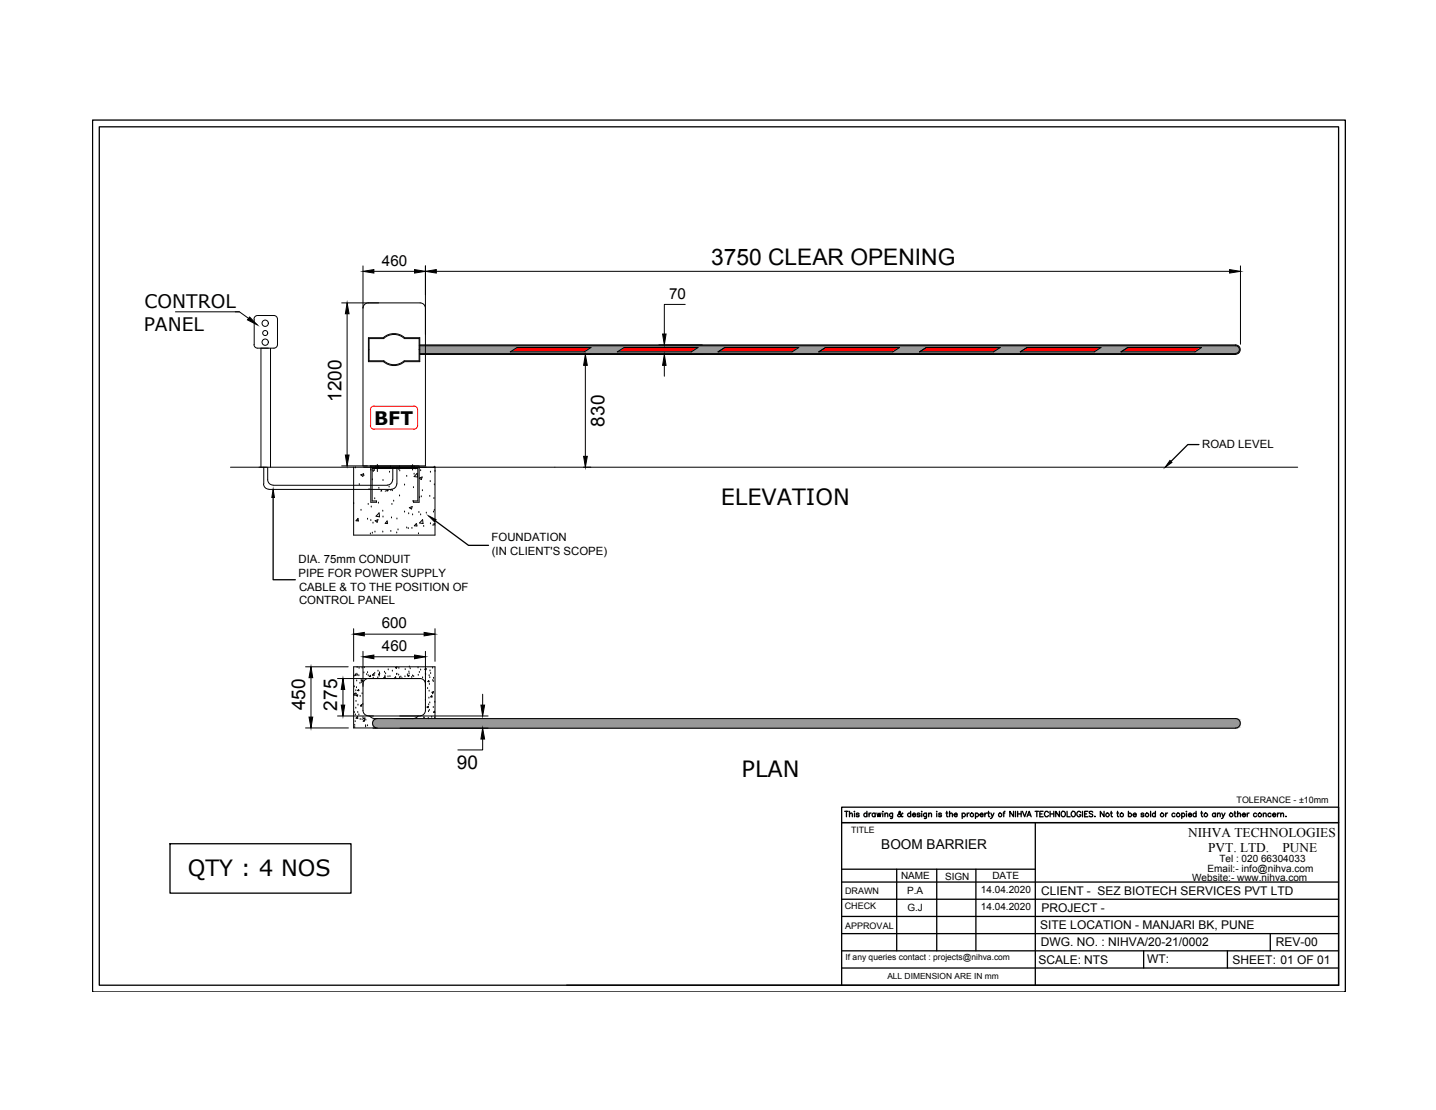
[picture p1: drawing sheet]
<svg xmlns="http://www.w3.org/2000/svg" width="279mm" height="216mm" viewBox="0 0 279 216" stroke-linecap="round" stroke-linejoin="round" font-family="sans-serif">
<!-- layer: 0 -->
<g fill="none" stroke="#000" stroke-width=".19">
<path d="M66.5 58.9h15.3M70.6 51.7v38.9M71.7 58.9a1.04 1.04 0 0 0-1.1 1.1M72.7 52.8h8M81.7 58.9a1.04 1.04 0 0 1 1.1 1.1M82.8 51.7v8.1M82.8 60v30.6h-16.3M84.9 52.8h154.3M133.3 59.2h-4v5.8M241.4 51.7v15.3M34.1 60.6h12.5M45.8 60.6h.8l1.8 1.3"/>
<path d="M49.4 67a.7 .7 0 0 0 .7 .7M49.5 62.1v4.9M50.1 61.4a.7 .7 0 0 0-.7 .7M50.1 61.4h3.2a.7 .7 0 0 1 .7 .7v4.9a.7 .7 0 0 1-.7 .7h-3.2M50.8 67.7v23.2M52.6 67.8v23.1M67.5 61v27.5M74.6 65.7a3.1 3.1 0 0 1 4.1 0h3v4.6h-3a3.1 3.1 0 0 1-4.1 0M74.6 65.7h-2.9v4.6h2.9M74.7 65.8a2.94 2.94 0 0 1 3.9 0M74.7 65.9h-2.9v4.3h2.9M78.7 65.9h2.8v4.3h-2.9a2.94 2.94 0 0 1-3.9 0"/>
<path d="M81.7 67.1h158.7M81.7 67.3h158.7M81.7 68.9h158.7M81.7 68.8h158.7M99.3 68.4l1.3-.8h14.4l-1.3 .8zM113.9 71.1v17.7M120.1 68.4l1.3-.8h14.4l-1.3 .8zM129.3 71.1v2.1M139.7 68.4l1.3-.8h14.4l-1.3 .8zM159.3 68.4l1.3-.8h14.4l-1.3 .8zM178.9 68.4l1.3-.8h14.4l-1.3 .8zM198.5 68.4l1.3-.8h14.4l-1.3 .8z"/>
<path d="M218.1 68.4l1.3-.8h14.4l-1.3 .8zM240.4 67.3a.74 .74 0 0 1 .7 .7 .74 .74 0 0 1-.7 .7M240.4 67.1a.91 .91 0 0 1 .9 .9 .91 .91 0 0 1-.9 .9M44.8 90.9h207.7M51.3 94.1a1.04 1.04 0 0 0 1 1.1M51.3 90.9v3.2M52.1 90.9v2.4M52.1 93.3a1.04 1.04 0 0 0 1 1M52.3 95.2h23.9M68.8 97.9h.1M68.8 90.9v13.2h15.8v-13.2M69.1 91h.1"/>
<path d="M69.9 94.3h.1M70.2 92.4l.6-.3-.2 .6zM70.2 99.3h.1M70.8 92.5h.1M71.6 98.1h.1M71.8 95.2h.1M72.2 91.3v.1M72.2 90.6v7.1h1.1v-.3h-.9v-6.3h8.9v6.3h-.9v.3h1.1v-7.1M72.2 98.6h.1M72.4 93.3h.1M72.6 91.7h.1M72.8 91.1v.4l-.4-.1"/>
<path d="M72.9 97h.1M73.1 90.6v.5M73.4 91.2h.1M73.4 90.3v1.4M73.6 97.9h.1M73.7 90.6v.5M73.7 95h.1M73.8 99.8v.7l-.6-.1zM74.1 95.5l.1-.1 .1 .1M74.5 99.4h.1M74.5 93.5h.1M74.9 95.5l.6-.1-.1 .1"/>
<path d="M75.7 94.7h.1M75.8 91.8h.1M76 90.6v.5M76 95.4h.1M76.3 98.1h.1M76.3 95.4h.1M76.4 93.3a1.04 1.04 0 0 1-1.1 1l-22.2 .1M76.4 90.9v2.4M76.6 97.5h.1M77.2 94.1a1.04 1.04 0 0 1-1 1.1M77.2 90.9v3.2M77.6 91.3h.1"/>
<path d="M77.7 96.5h.1M77.7 90.6v.5M77.8 91.6h.1M78.7 94.3h.1M78.7 99.6h.1M79.1 92.7h.1M79.5 99.9h.1M79.6 98.7l.6-.2-.1 .5zM80 90.6v.5M80.3 90.4v1M80.4 97.5h.1M80.4 94.9h.1"/>
<path d="M80.6 92.2h.1M80.6 90.6v.5M80.8 91.2h.1M81.2 92.1l.1 .7-.7-.1zM81.5 99.7h.1M81.6 93l.5-.2-.1 .5zM81.6 96.8h.1M81.8 91.6h.1M82 96.6h.1M82.2 95.4h.1M82.9 99.8h.1M83.6 96.5h.1"/>
<path d="M83.7 93.7h.1M83.7 91.8h.1M84.3 99.6h.1M84.4 97h.1M84.5 94.3h.1M84.5 99.3h.1M84.6 90.9h.1M84.6 91.7h.1M69.5 101.2h.1M69.7 100.8v.5h-.4zM71.5 101h.1M72.1 103.9h.1"/>
<path d="M72.2 101.2h.1M72.4 103.7h.1M72.6 101.8h.1M73 103.5h.1M73 101.3l.5-.2-.1 .5zM74.5 103.5h.1M74.5 100.6h.1M75.3 101.3l.1 .5h-.5zM76 103.4h.1M76.2 100.7h.1M77.2 103.7h.1M77.2 101h.1"/>
<path d="M77.4 103.1h.1M79.1 102.7h.1M79.4 102.8h.1M80.2 102.8h.1M80.3 100.1h.1M81 101.8l-.4 .5h.5l-.1-.5M81.4 103.8h.1M81.8 100.1h.1M82.2 101.1l.1 .7-.7-.1zM82.4 102.4h.1M83.7 101.9h.1M84.3 102.2h.1"/>
<path d="M84.6 101.8l-.2 .1 .2 .2M59.5 129.7h8.2M60.5 131.8v7.7M65.7 132h5.6M65.7 139.3h29.3M66.7 134.1v3M68.8 122.3v6.3M68.8 135.1l.3-.2v.3h-.3M68.8 131.6h.1M68.9 133.6h.1M68.9 138.6h.1M69.1 139.1h.1"/>
<path d="M69.2 137.7h.1M69.2 134.4h.1M69.2 134.9h.1M69.2 131.1l.1 .2h-.3zM69.3 136.4h.1M69.3 135.1h.1M69.3 135.3l.3-.1-.1 .2zM69.4 133.8h.1M69.4 132.4h.1M69.4 131.1h.1M69.5 129.8h.1M69.5 131.3h.1"/>
<path d="M69.6 139.3v.4h-.3zM69.6 138.6h.1M69.7 137.1h.1M69.8 134.1v.3l-.2-.1zM69.8 131.4h.1M69.8 139.1h.1M69.9 130h.1M70 132.9h.1M70.1 139.9h.1M70.1 135.5h.1M70.3 132.8h.1M70.3 132.3h.1"/>
<path d="M70.3 137.3h.1M70.3 132.4l.3-.1-.1 .2zM70.3 137.1l.1 .2h-.3zM70.5 129.9h.1M70.5 134.9h.1M70.5 140h.1M70.6 137h.1M70.6 139.6h.1M70.6 126.7v11.5a1.04 1.04 0 0 0 1.1 1M70.7 139.8l.3-.2-.1 .3zM70.8 130.9h.1M70.9 129.9h.1"/>
<path d="M70.9 123.3h11.6M71.3 131.2h.1M71.5 130.8h.1M71.6 131.4h.1M71.7 132a1.04 1.04 0 0 0-1.1 1M71.7 132h10.1M71.9 139.2a1.38 1.38 0 0 0 1.1 .6h167.4M72.1 131.3v.3h-.2zM72.4 131.3l.3-.3 .1 .3zM72.6 131.9h.1M72.7 127.7h8M72.9 131h.1"/>
<path d="M73.4 139.8a.91 .91 0 0 0-.9 .9 .91 .91 0 0 0 .9 .9M73.5 131.9h.1M73.5 130.5h.1M73.6 131.1l.3-.1-.1 .3zM73.8 131.5h.1M73.8 130.9h.1M74.8 130.8h.1M74.9 131.5h.1M74.9 131.6v.3l-.2-.1zM75 131h.1M75.5 131.6h.1M75.5 130.3h.1"/>
<path d="M75.9 131.6h.1M76.3 130.5h.1M76.7 132l.3-.4v.4M76.9 129.9l.3-.2-.1 .3zM77.1 131.2h.1M77.2 131.1h.1M77.6 131.3h.1M77.6 130h.1M77.6 132l.1-.1 .1 .1M77.8 131.8h.1M78 131.7h.1M78.2 132h.1"/>
<path d="M78.8 131.6h.1M78.8 130.2h.1M79.3 131.3h.1M79.3 131.4l.3-.1-.1 .3zM79.6 130.7h.1M79.6 131h.1M79.6 129.7h.1M79.8 130.1h.1M80.1 131.8h.1M80.3 131.5h.1M80.5 131.6h.1M81.3 129.9h.1"/>
<path d="M81.4 139.2a1.38 1.38 0 0 1-1.2 .6M81.4 131.3h.1M81.6 130.8h.1M81.7 132a1.04 1.04 0 0 1 1.1 1M81.8 130.3h.1M82.2 131.9h.1M82.5 139.6h.1M82.5 139.7h.1M82.6 130.2l.3-.1v.2zM82.7 132.6h.1M82.8 131.1h.1M82.8 136.2h.1"/>
<path d="M82.8 126.7v11.5a1.04 1.04 0 0 1-1.1 1M82.8 131.2h.1M83.1 137.5l.3-.1-.1 .3zM83.2 133.9h.1M83.3 137.6h.1M83.3 139.7h.1M83.4 138.4h.1M83.4 137.1h.1M83.4 132.4l.1 .2h-.3zM83.5 135.8h.1M83.5 134.4h.1M83.5 131.4h.1"/>
<path d="M83.5 133.1h.1M83.5 138.2h.1M83.6 131.8h.1M83.6 136.7h.1M83.7 130.5h.1M83.8 131h.1M84 135.3v.3l-.2-.1zM84 139.5h.1M84 135.5h.1M84 134.6l.3-.1v.3zM84.2 129.9h.1M84.2 134.9h.1"/>
<path d="M84.2 132.4h.1M84.3 132.6h.1M84.3 137.6h.1M84.3 131.9h.1M84.5 138.3l.1 .2h-.3zM84.6 136.6h.1M84.6 139.7h.1M84.6 139.8v-10.1h-15.8v11.9h4.3M84.6 122.3v6.3M93.9 135v2.1M240.4 139.8a.91 .91 0 0 1 .9 .9 .91 .91 0 0 1-.9 .9M59.5 141.6h8.3"/>
<path d="M69 141.5h.1M69 141.1h.1M69.1 140.4h.1M70.9 140.1v.2h-.2zM71.1 141.4h.1M71.1 141.2h.1M71.2 140.1h.1M71.5 141.2h.1M72.6 141.6h167.8M93.9 143.7v2.2h-4.8"/>
<circle cx="51.6" cy="64.8" r=".49"/>
<circle cx="51.6" cy="66.6" r=".61"/>
<circle cx="51.6" cy="62.9" r=".61"/>
</g>
<g fill="#f00" stroke="#f00" stroke-width=".19">
<path d="M219.4 67.6l13.1 .8 1.3-.8zM218.1 68.4l1.3-.8 13.1 .8z"/>
<path d="M199.8 67.6l13.1 .8 1.3-.8zM198.5 68.4l1.3-.8 13.1 .8z"/>
<path d="M180.2 67.6l13.1 .8 1.3-.8zM178.9 68.4l1.3-.8 13.1 .8z"/>
<path d="M160.6 67.6l13.1 .8 1.3-.8zM159.3 68.4l1.3-.8 13.1 .8z"/>
<path d="M141 67.6l13.1 .8 1.3-.8zM139.7 68.4l1.3-.8 13.1 .8z"/>
<path d="M121.4 67.6l13.1 .8 1.3-.8zM120.1 68.4l1.3-.8 13.1 .8z"/>
<path d="M100.6 67.6l13.1 .8 1.3-.8zM99.3 68.4l1.3-.8 13.1 .8z"/>
</g>
<g fill="#989898" stroke="#989898" stroke-width=".19">
<path d="M82.8 67.3h157.8zM82.8 67.3h157.8z"/>
<path d="M82.8 67.3h157.9zM82.8 67.3h157.9z"/>
<path d="M82.8 67.3l158 .1zM82.8 67.3l158 .1z"/>
<path d="M82.8 67.4l158.1 .1zM82.8 67.4l158.1 .1z"/>
<path d="M82.8 67.5h158.2zM82.8 67.5h158.2z"/>
<path d="M82.8 67.5l158.3 .1zM82.8 67.5l158.3 .1z"/>
<path d="M233.8 67.6l7.3 .1zM233.8 67.6l7.3 .1h-7.4z"/>
<path d="M233.7 67.7l7.4 .1v-.1zM233.5 67.8l.2-.1 7.4 .1z"/>
<path d="M233.5 67.8l7.7 .1-.1-.1zM233.3 67.9l.2-.1 7.7 .1z"/>
<path d="M233.3 67.9l7.9 .2v-.2zM233.1 68.1l.2-.2 7.9 .2z"/>
<path d="M233.1 68.1l8 .1 .1-.1zM232.8 68.2l.3-.1 8 .1z"/>
<path d="M232.8 68.2l8.3 .2v-.2zM232.6 68.4l.2-.2 8.3 .2z"/>
<path d="M232.6 68.4h8.5zM232.5 68.4h8.5z"/>
<path d="M214.2 67.6l3.9 .8 1.3-.8zM212.9 68.4l1.3-.8 3.9 .8z"/>
<path d="M194.6 67.6l3.9 .8 1.3-.8zM193.3 68.4l1.3-.8 3.9 .8z"/>
<path d="M175 67.6l3.9 .8 1.3-.8zM173.7 68.4l1.3-.8 3.9 .8z"/>
<path d="M155.4 67.6l3.9 .8 1.3-.8zM154.1 68.4l1.3-.8 3.9 .8z"/>
<path d="M135.8 67.6l3.9 .8 1.3-.8zM134.5 68.4l1.3-.8 3.9 .8z"/>
<path d="M115 67.6l5.1 .8 1.3-.8zM113.7 68.4l1.3-.8 5.1 .8z"/>
<path d="M82.8 67.6l16.5 .8 1.3-.8zM82.8 67.6l16.5 .8h-16.5z"/>
<path d="M82.8 68.4l158.2 .1zM82.8 68.4l158.2 .1z"/>
<path d="M82.8 68.5h158.2zM82.8 68.5l158.1 .1z"/>
<path d="M82.8 68.6h158.1zM82.8 68.6l158 .1z"/>
<path d="M82.8 68.7h158zM82.8 68.7h157.9z"/>
<path d="M82.8 68.7h157.9zM82.8 68.7l157.8 .1z"/>
<path d="M82.8 68.8h157.6zM82.8 68.8h157.8z"/>
<path d="M81.7 67.3l1.1 .7v-.7zM81.7 67.3l1.1 .7h-1.1z"/>
<path d="M81.7 68l1.1 .8v-.8zM81.7 68l1.1 .8h-1.1z"/>
<path d="M73.4 139.8h167.2zM73.3 139.8h167.3z"/>
<path d="M73.3 139.8l167.5 .1zM73.1 139.9h167.7z"/>
<path d="M73.1 139.9h167.8zM73 139.9h167.9z"/>
<path d="M73 139.9l168.1 .1zM72.8 140h168.3z"/>
<path d="M72.8 140l168.3 .2v-.2zM72.8 140l168.3 .2h-168.4z"/>
<path d="M72.7 140.2l168.5 .1-.1-.1zM72.7 140.2l168.5 .1h-168.6z"/>
<path d="M72.6 140.3l168.7 .1-.1-.1zM72.6 140.3l168.7 .1h-168.8z"/>
<path d="M72.5 140.4l168.9 .2-.1-.2zM72.5 140.4l168.9 .2h-168.9z"/>
<path d="M72.5 140.6l168.9 .2v-.2zM72.5 140.6l168.9 .2h-168.9z"/>
<path d="M72.5 140.8l168.8 .2 .1-.2zM72.5 140.8l168.8 .2h-168.8z"/>
<path d="M72.5 141l168.7 .1 .1-.1zM72.5 141l168.7 .1h-168.6z"/>
<path d="M72.6 141.1l168.5 .2 .1-.2zM72.6 141.1l168.5 .2h-168.4z"/>
<path d="M72.7 141.3h168.4zM72.7 141.3l168.4 .1z"/>
<path d="M72.8 141.4l168.1 .1 .2-.1zM72.8 141.4l168.1 .1h-167.9z"/>
<path d="M73 141.5h167.9zM73 141.5l167.8 .1z"/>
<path d="M73.1 141.6h167.7zM73.1 141.6h167.5z"/>
<path d="M73.3 141.6h167.3zM73.3 141.6h167.1z"/>
</g>
<g fill="#000" stroke="#000" stroke-width=".19">
<path d="M70.6 52.8l2.1-.4v.7zM80.7 52.4l2.1 .4-2.1 .3zM82.8 52.8l2.1-.4v.7zM239.2 52.4l2.2 .4-2.2 .3zM48.6 61.7l1.5 1.5-2-1zM67.5 58.9l.4 2.1h-.7zM113.9 68.9l.4 2.2h-.7zM129.3 68.9l.3 2.2h-.7zM128.9 65h.7l-.3 2.1zM53.1 95.2l.3 1.6h-.5zM67.2 88.5h.7l-.4 2.1zM113.6 88.8h.7l-.4 2.1z"/>
<path d="M227.6 89.6l.4 .3-1.3 1zM83.4 100.4l1.5 .7-.3 .4zM60.1 139.5h.7l-.3 2.1zM60.5 129.7l.3 2.1h-.7zM66.4 137.1h.7l-.4 2.2zM66.7 132l.4 2.1h-.7zM68.8 123.3l2.1-.3v.7zM70.6 127.7l2.1-.3v.7zM80.7 127.4l2.1 .3-2.1 .4zM82.5 123l2.1 .3-2.1 .4zM93.6 137.1h.7l-.4 2.2zM93.9 141.6l.4 2.1h-.7z"/>
</g>
<path d="M72.8 79a.7 .7 0 0 0-.7 .7v3.1a.63 .63 0 0 0 .7 .7h7.8a.7 .7 0 0 0 .7-.7v-3.1a.7 .7 0 0 0-.7-.7M72.8 79h7.8" fill="none" stroke="#f00" stroke-width=".19"/>
<g fill="none" stroke="#000" stroke-width=".25">
<path d="M18 23.4h243.8v169.5h-243.8zM19.3 24.7h241.1v166.9h-241.1zM53.1 96.8v16h4.4M233.3 86.5h-2.2l-3.2 3.2M84.7 101.3l6.5 4.8h3.9M164.4 157.8h.6M164.7 157.8v1.1M165.3 158.4l.4-.3 .1 .8M165.3 157.8v1.1M166.3 157.8v.1zM166.3 158.2v.7M167.1 158.3l-.2-.2-.3 .2 .5 .3v.2h-.5v-.1"/>
<path d="M168.7 158.3a.33 .33 0 0 0-.5 0 .33 .33 0 0 0 0 .4 .33 .33 0 0 0 .5 0M168.7 157.8v1.1M169.1 158.1v.8M169.5 158.1h-.2l-.2 .4M170.3 158.3a.33 .33 0 0 0-.5 0 .33 .33 0 0 0 0 .4 .33 .33 0 0 0 .5 0M170.3 158.1v.8M170.6 158.1l.2 .8 .2-.8 .2 .8 .2-.8M171.8 157.8v.1zM171.8 158.2v.7M172.2 158.4l.2-.3 .3 .1v.7M172.2 158.1v.8M173.7 158.1l-.1 1-.4 .1"/>
<path d="M173.7 158.3a.33 .33 0 0 0-.5 0 .33 .33 0 0 0 0 .4 .33 .33 0 0 0 .5 0M175.7 158.3l-.1-.2a.71 .71 0 0 1-.8 .7l-.2-.2 .6-.5-.1-.3-.2 .2 .1 .2 .4 .6h.3M177.2 158.3a.33 .33 0 0 0-.5 0 .33 .33 0 0 0 0 .4 .33 .33 0 0 0 .5 0M177.2 157.8v1.1M177.5 158.5h.7l-.1-.2a.34 .34 0 0 0-.5 0 .34 .34 0 0 0 .1 .5 .34 .34 0 0 0 .5-.1M179 158.3l-.2-.2-.4 .2 .6 .3v.2l-.4 .1-.2-.2M179.3 157.8v.1zM179.3 158.2v.7M180.3 158.1l-.1 1-.4 .1M180.3 158.3a.33 .33 0 0 0-.5 0 .33 .33 0 0 0 0 .4 .33 .33 0 0 0 .5 0M180.7 158.4l.2-.3 .3 .1v.7M180.7 158.1v.8"/>
<path d="M182.3 157.8v.1zM182.3 158.2v.7M183.2 158.3l-.2-.2-.4 .2 .6 .4-.1 .1-.3 .1-.2-.2M184 158.1h.4M184.2 157.8v.9v.1l.3 .1M184.8 158.4l.2-.3 .3 .1v.7M184.8 157.8v1.1M185.6 158.5h.6v-.2a.33 .33 0 0 0-.5 0 .33 .33 0 0 0 .1 .5 .33 .33 0 0 0 .4-.1M187.2 158.3a.35 .35 0 0 1 .5-.1 .35 .35 0 0 1 0 .6 .35 .35 0 0 1-.5-.1M187.2 158.1v1.1M188.2 158.1v.8M188.6 158.1l-.3 .1-.1 .3"/>
<path d="M189.8 158.3a.33 .33 0 0 1 .5 0 .33 .33 0 0 1 0 .4 .33 .33 0 0 1-.5 0M189.8 158.1v1.1M190.7 158.5h.6l-.1-.2a.33 .33 0 0 0-.4 0 .33 .33 0 0 0 0 .5 .33 .33 0 0 0 .5-.1M191.6 158.1v.8M192 158.1h-.1l-.3 .4M192.2 158.1h.3M192.3 157.8v.9l.1 .1 .2 .1M192.8 158.1l.3 .8 .3-.8M193.1 158.9l-.4 .3M195.2 158.1h.3M195.6 157.8l-.3 .2v.9M197.2 157.8v1.1l-.7-1.1v1.1"/>
<path d="M197.6 157.8v1.1M198 157.8v1.1M198 158.3h.7M198.7 157.8v1.1M198.9 157.8l.5 1.1 .3-1.1M199.8 158.9l.5-1.1 .3 1.1M200 158.5h.5M201.4 157.8h.7M201.7 157.8v1.1M202.3 158.3h.4M203 157.8h-.7v1.1h.7M204 158.1a.39 .39 0 0 0-.5-.3 .39 .39 0 0 0-.3 .4v.3a.39 .39 0 0 0 .3 .4 .39 .39 0 0 0 .5-.3"/>
<path d="M204.3 158.3h.7M204.3 157.8v1.1M205 157.8v1.1M206.1 157.8v1.1l-.7-1.1v1.1M206.6 158l.1-.2a.5 .5 0 0 1 .6 .5 .5 .5 0 0 1-.6 .5l-.2-.3zM207.6 157.8v1.1h.6M208.6 157.8a.5 .5 0 0 1 .6 .5 .5 .5 0 0 1-.6 .5l-.2-.3zM210.3 158.1a.39 .39 0 0 0-.5-.3 .39 .39 0 0 0-.3 .4v.3a.38 .38 0 0 0 .4 .4 .38 .38 0 0 0 .4-.4h-.3M210.6 157.8v1.1M211 158.3h.4M211.7 157.8h-.7v1.1h.7M212.6 158l-.2-.2-.5 .2 .1 .2 .5 .2v.4l-.3 .1-.3-.2"/>
<path d="M213 158.8h.1M214.8 157.8v1.1l-.7-1.1v1.1M216.1 158.1h.3M216.2 157.8v.9l.1 .1 .2 .1M217.3 158.1h.3M217.4 157.8v.9l.1 .1 .2 .1M219.6 158.3a.35 .35 0 0 1 .5-.1 .35 .35 0 0 1 0 .6 .35 .35 0 0 1-.5-.1M219.6 157.8v1.1M220.5 158.5h.6l-.1-.2a.33 .33 0 0 0-.4 0 .33 .33 0 0 0 0 .5 .33 .33 0 0 0 .5-.1M222.6 158.3l-.3-.2-.3 .2 .5 .3v.2h-.4l-.1-.1M223.9 157.8v1.1M224.8 158.3a.33 .33 0 0 0-.5 0 .33 .33 0 0 0 0 .4 .33 .33 0 0 0 .5 0"/>
<path d="M224.8 157.8v1.1M226.8 158.1v.8M227.2 158.1l-.3 .1-.1 .3M228.6 158.3a.33 .33 0 0 0-.5 0 .33 .33 0 0 0 0 .4 .33 .33 0 0 0 .5 0M229.9 158.3a.33 .33 0 0 1 .5 0 .33 .33 0 0 1 0 .4 .33 .33 0 0 1-.5 0M229.9 158.1v1.1M230.9 157.8v.1zM230.9 158.2v.7M231.2 158.5h.6v-.2a.33 .33 0 0 0-.5 0 .33 .33 0 0 0 .1 .5 .33 .33 0 0 0 .4-.1M232.7 158.3a.33 .33 0 0 0-.5 0 .33 .33 0 0 0 0 .4 .33 .33 0 0 0 .5 0M232.7 157.8v1.1M233.7 158.1h.3"/>
<path d="M233.8 157.8v.9l.2 .2M236.5 158.3a.33 .33 0 0 0-.5 0 .33 .33 0 0 0 0 .4 .33 .33 0 0 0 .5 0M236.5 158.1v.8M236.9 158.4l.4-.3 .1 .8M236.9 158.1v.8M237.7 158.1l.3 .8 .4-.8M238 158.9l-.3 .3M240.1 158.1h.4M240.3 157.8v.9v.1l.2 .1M240.8 158.4l.4-.3 .2 .8M240.8 157.8v1.1M241.7 158.5h.6l-.1-.2a.34 .34 0 0 0-.4 0 .34 .34 0 0 0 .1 .5 .34 .34 0 0 0 .4-.1"/>
<path d="M242.7 158.1v.8M243 158.1l-.2 .1-.1 .3M244.5 158.3a.33 .33 0 0 0-.5 0 .33 .33 0 0 0 0 .4 .33 .33 0 0 0 .5 0M245.8 158.4l.3-.3 .2 .1 .1 .7M245.8 158.1v.8M247.3 158.3a.33 .33 0 0 0-.5 0 .33 .33 0 0 0 0 .4 .33 .33 0 0 0 .5 0M247.6 158.5h.6l-.1-.2a.34 .34 0 0 0-.5 0 .34 .34 0 0 0 .1 .5 .34 .34 0 0 0 .5-.1M248.6 158.1v.8M248.9 158.1l-.2 .1-.1 .3M249.2 158.4l.4-.3 .1 .8M249.2 158.1v.8M250.2 158.8h.1"/>
<path d="M33.1 164.1h35.2v9.6h-35.2zM163.8 178.3h96.6M163.8 174.9h96.6M163.8 171.6h96.6M163.8 169.1h37.6M174.5 169.1v15.8M182.3 169.1v15.8M189.9 169.1v15.8M201.4 160v31.6M110.3 191.6h150.1M163.8 191.6v-31.6h96.6h-96.6v-3h96.6v34.6M163.8 181.6h96.6"/>
<path d="M163.8 184.9h96.6M163.8 188.3h96.6M222.5 184.9v3.4M238.8 184.9v3.4M247.2 181.6v3.3"/>
<circle cx="189.1" cy="158.5" r=".35"/>
<circle cx="194.6" cy="158.5" r=".35"/>
<circle cx="215.5" cy="158.5" r=".35"/>
<circle cx="218.3" cy="158.5" r=".35"/>
<circle cx="223.2" cy="158.5" r=".35"/>
<circle cx="226.1" cy="158.5" r=".35"/>
<circle cx="229.2" cy="158.5" r=".35"/>
<circle cx="234.6" cy="158.5" r=".35"/>
<circle cx="239.6" cy="158.5" r=".35"/>
<circle cx="245.1" cy="158.5" r=".35"/>
</g>
<g font-size="4.4">
<text x="138.4" y="51.6">3750 CLEAR OPENING</text>
<text x="140.2" y="98.2">ELEVATION</text>
<text x="144.3" y="151.1">PLAN</text>
<text x="36.5" y="170.3">QTY : 4 NOS</text>
</g>
<g font-size="3.7">
<text x="66.4" y="78.2" transform="rotate(-90 66.4 78.2)">1200</text>
<text x="117.6" y="83" transform="rotate(-90 117.6 83)">830</text>
<text x="59.4" y="138.2" transform="rotate(-90 59.4 138.2)">450</text>
<text x="65.6" y="138.2" transform="rotate(-90 65.6 138.2)">275</text>
<text x="88.9" y="149.6">90</text>
</g>
<g font-size="3.6">
<text x="28.1" y="59.9">CONTROL</text>
<text x="28" y="64.3">PANEL</text>
<text x="72.8" y="82.6">BFT</text>
</g>
<g font-size="3">
<text x="74.3" y="51.7">460</text>
<text x="130.2" y="58.1">70</text>
<text x="74.3" y="122.2">600</text>
<text x="74.3" y="126.6">460</text>
</g>
<g font-size="2.6">
<text x="171.5" y="165.1">BOOM BARRIER</text>
<text x="231.2" y="162.7">NIHVA TECHNOLOGIES</text>
<text x="235.1" y="165.7">PVT. LTD.</text>
<text x="249.5" y="165.7">PUNE</text>
</g>
<g font-size="2.3">
<text x="202.6" y="174.1">CLIENT - SEZ BIOTECH SERVICES PVT LTD</text>
<text x="202.6" y="177.4">PROJECT -</text>
<text x="202.4" y="180.7">SITE LOCATION - MANJARI BK, PUNE</text>
<text x="202.5" y="184.1">DWG. NO. : NIHVA/20-21/0002</text>
<text x="248.2" y="184.1">REV-00</text>
<text x="202.1" y="187.4">SCALE: NTS</text>
<text x="223.2" y="187.4">WT:</text>
<text x="239.8" y="187.4">SHEET: 01 OF 01</text>
</g>
<g font-size="2.2">
<text x="233.9" y="87.2">ROAD LEVEL</text>
<text x="95.6" y="105.3">FOUNDATION</text>
<text x="95.7" y="108">(IN CLIENT'S SCOPE)</text>
<text x="58.1" y="109.5">DIA. 75mm CONDUIT</text>
<text x="58.1" y="112.2">PIPE FOR POWER SUPPLY</text>
<text x="58.2" y="114.9">CABLE &amp; TO THE POSITION OF</text>
<text x="58.2" y="117.5">CONTROL PANEL</text>
</g>
<g font-size="1.9">
<text x="237.3" y="167.6">Tel : 020 66304033</text>
<text x="175.3" y="171">NAME</text>
<text x="176.5" y="174">P.A</text>
<text x="183.9" y="171.1">SIGN</text>
<text x="190.9" y="173.6">14.04.2020</text>
<text x="193.1" y="171.1">DATE</text>
<text x="232" y="171.4">Website:- www.nihva.com</text>
<text x="235" y="169.5">Email:- info@nihva.com</text>
<text x="176.5" y="177.3">G.J</text>
<text x="190.9" y="177">14.04.2020</text>
</g>
<g font-size="1.8">
<text x="164.4" y="174">DRAWN</text>
<text x="164.4" y="176.9">CHECK</text>
<text x="164.4" y="180.7">APPROVAL</text>
</g>
<g font-size="1.7">
<text x="240.6" y="156.2">TOLERANCE - ±10mm</text>
<text x="165.6" y="162.1">TITLE</text>
</g>
<g font-size="1.6">
<text x="164.5" y="186.6">If any queries contact : projects@nihva.com</text>
<text x="172.6" y="190.5">ALL DIMENSION ARE IN mm</text>
</g>
</svg>
